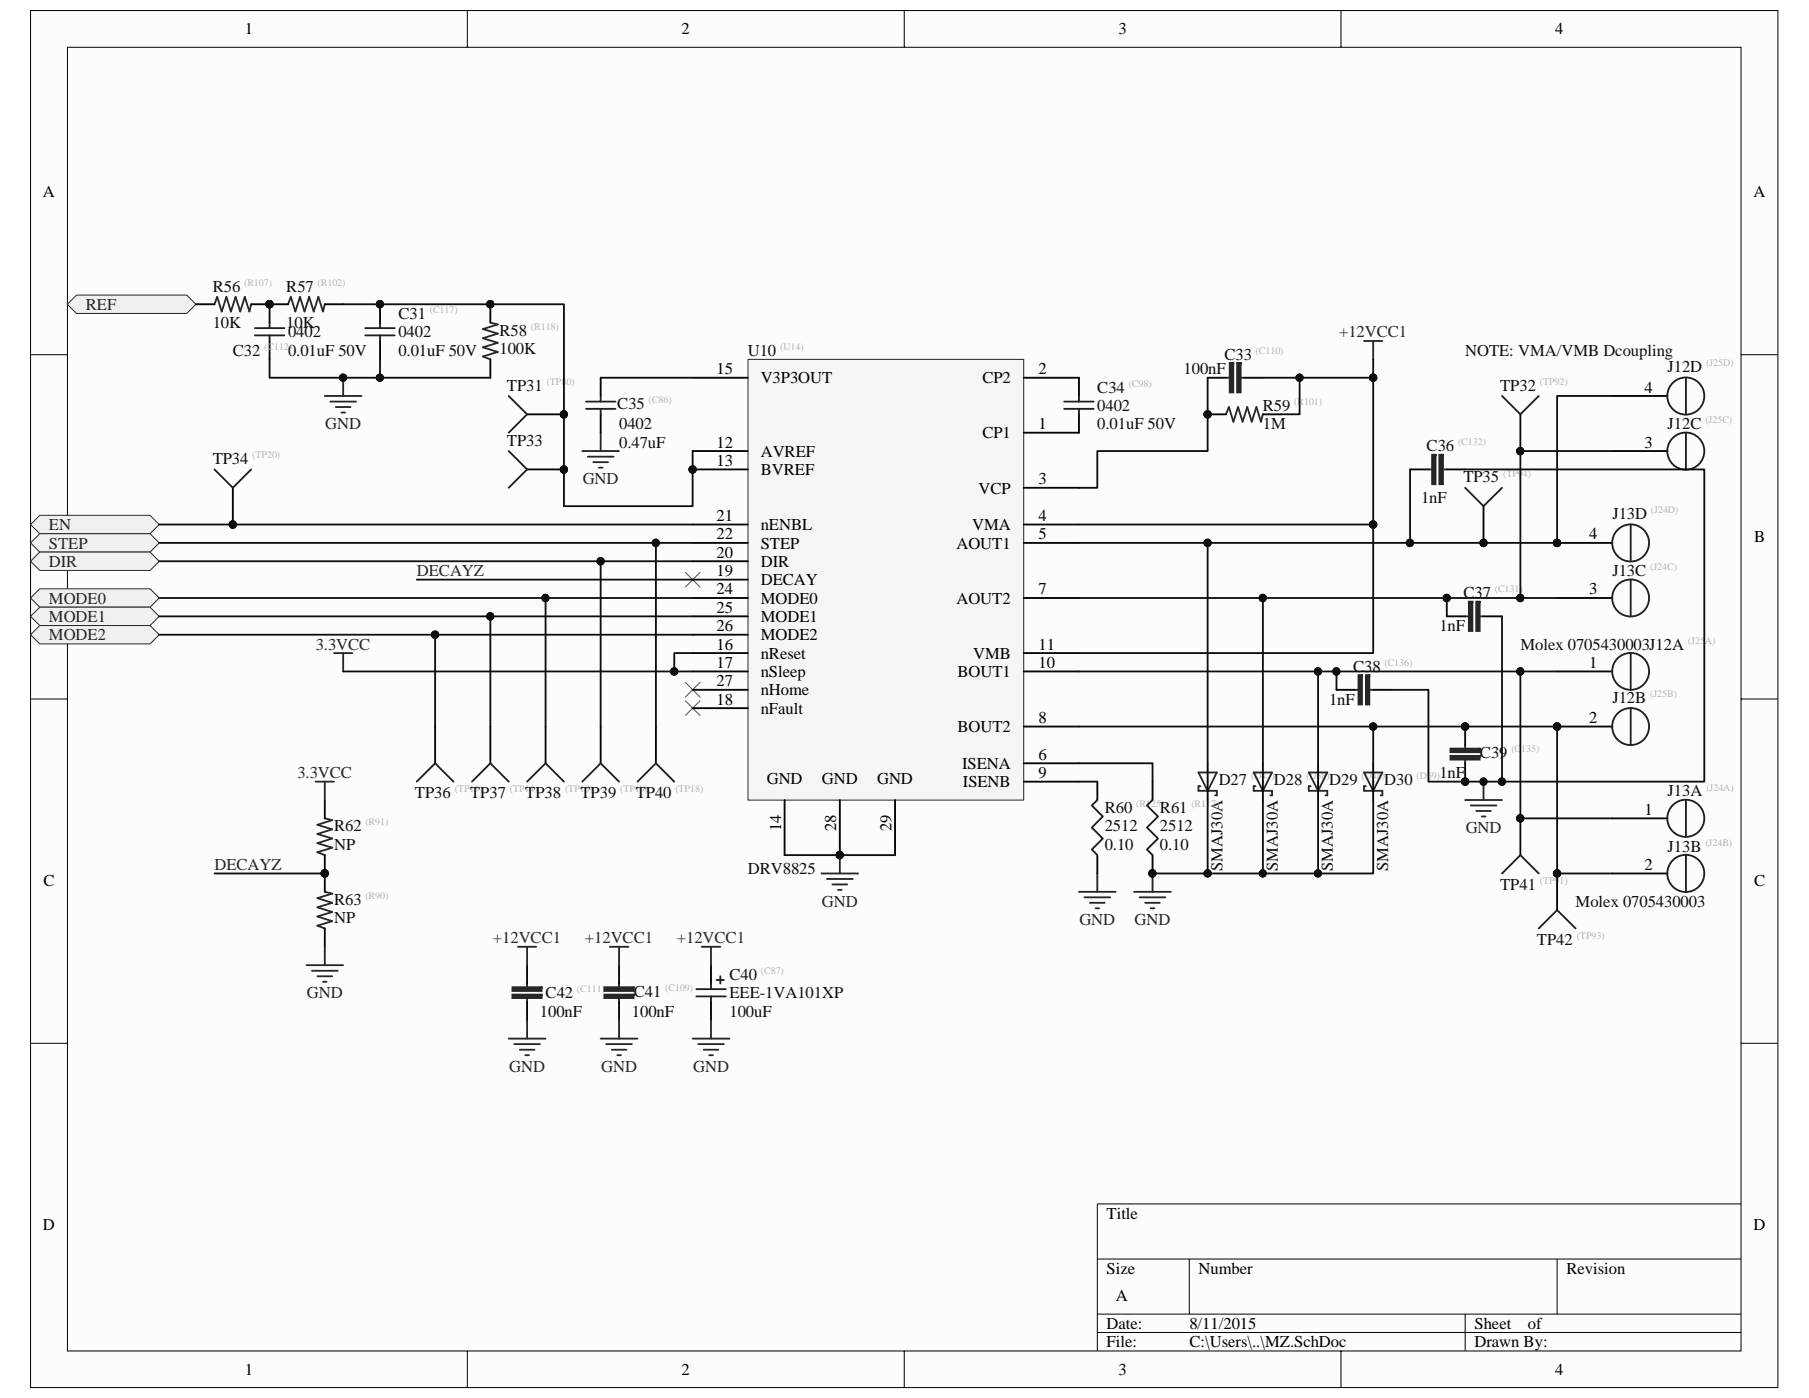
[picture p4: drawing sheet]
<svg xmlns="http://www.w3.org/2000/svg" width="279mm" height="216mm" viewBox="0 0 279 216" stroke-linecap="round" stroke-linejoin="round" font-family="sans-serif">
<path d="M4.7 1.7h269.9v212.6h-269.9z" fill="#fcfcfc"/>
<path d="M4.7 1.6h269.9v212.7h-269.9z" fill="none" stroke="#000" stroke-width=".15"/>
<path d="M10.4 7.3h258.5v201.3h-258.5z" fill="#fcfcfc"/>
<g fill="none" stroke="#000" stroke-width=".15">
<path d="M10.4 7.3h258.5v201.3h-258.5zM72.2 1.6v5.7M139.7 1.6v5.7M207.1 1.6v5.7M4.7 54.8h5.7M268.9 54.8h5.7M4.7 107.9h5.7M268.9 107.9h5.7M4.7 161.1h5.7M268.9 161.1h5.7M169.5 194.4h99.4M183.7 194.4v8.5"/>
<path d="M240.5 194.4v8.5M268.9 185.9h-99.4v22.7M72.2 208.6v5.7M139.7 208.6v5.7M169.5 202.9h99.4M169.5 205.8h99.4M207.1 208.6v5.7M226.3 202.9v5.7"/>
</g>
<g fill="none" stroke="#262626" stroke-width=".28">
<path d="M89.9 69.7h5.7M90.8 70.5h4M91.6 71.4h2.3M92.5 72.2h.6M92.8 66.8v2.9M51.6 100.9h2.8M53 100.9v2.8M126.9 134.9h5.6M127.7 135.7h4M128.6 136.6h2.3M129.4 137.4h.6M129.7 132.1v2.8"/>
<path d="M166.6 137.7h5.7M167.5 138.6h4M168.3 139.4h2.3M169.5 134.9v2.8M175.2 137.7h5.6M176 138.6h4M176.9 139.4h2.2M178 134.9v2.8M169.2 140.3h.6M177.7 140.3h.6"/>
</g>
<g fill="#0e0e0e" stroke="#0e0e0e" stroke-width=".15">
<circle cx="129.7" cy="132" r=".55"/>
<circle cx="240.5" cy="112.2" r=".57"/>
<circle cx="240.5" cy="83.8" r=".57"/>
<circle cx="178" cy="134.9" r=".56"/>
</g>
<path d="M240.5 92.4h8.5M240.5 83.8h8.5M240.5 103.7h8.5M240.5 112.2h8.5" fill="none" stroke="#000" stroke-width=".28"/>
<g fill="none" stroke="#1c1c1c" stroke-width=".28">
<path d="M251.9 81v5.7M251.9 89.5v5.7M251.9 100.9v5.6M251.9 109.4v5.6"/>
<circle cx="251.8" cy="83.8" r="2.86"/>
<circle cx="251.8" cy="92.3" r="2.85"/>
<circle cx="251.8" cy="112.2" r="2.85"/>
<circle cx="251.9" cy="103.7" r="2.85"/>
</g>
<path d="M105.9 88.4l2.2 2.3M108.1 88.4l-2.2 2.3M105.9 108.2l2.2 2.3M105.9 105.4l2.2 2.3M108.1 108.2l-2.2 2.3M108.1 105.4l-2.2 2.3" fill="none" stroke="#4c4c4c" stroke-width=".15"/>
<g fill="#f0f0f0" stroke="#262626" stroke-width=".15">
<path d="M10.4 47l1.4-1.4h17.1l1.4 1.4-1.4 1.4h-17.1z" fill-rule="evenodd"/>
<path d="M6.1 79.6h17.1l1.4 1.4-1.4 1.4h-17.1l-1.4-1.4z" fill-rule="evenodd"/>
<path d="M6.1 82.4h17.1l1.4 1.4-1.4 1.5h-17.1l-1.4-1.5z" fill-rule="evenodd"/>
<path d="M6.1 85.3h17.1l1.4 1.4-1.4 1.4h-17.1l-1.4-1.4z" fill-rule="evenodd"/>
<path d="M6.1 90.9h17.1l1.4 1.5-1.4 1.4h-17.1l-1.4-1.4z" fill-rule="evenodd"/>
<path d="M6.1 93.8h17.1l1.4 1.4-1.4 1.4h-17.1l-1.4-1.4z" fill-rule="evenodd"/>
<path d="M6.1 96.6h17.1l1.4 1.4-1.4 1.4h-17.1l-1.4-1.4z" fill-rule="evenodd"/>
</g>
<g fill="none" stroke="#262626" stroke-width=".28">
<path d="M189.4 58.3h.5M191.6 58.3h.6M210.7 52.7h2.8M212.1 52.7v2.8M195.1 64l-.3 1.1-.7-2.2-.8 2.2-.7-2.2-.7 2.2-.7-2.2-.7 2.2-.7-2.2-.4 1.1M220.6 72.5h.6M222.9 72.5h.6M226.3 95.2h.6M228.6 95.2h.5M185.1 119.3h2.8l-1.4 2.8zM193.6 119.3h2.9l-1.4 2.8zM202.1 119.3h2.9l-1.4 2.8z"/>
<path d="M209.3 106.5h.5M210.7 119.3h2.8l-1.4 2.8zM211.5 106.5h.6M226.3 115v.6M226.3 117.3v.6M185.4 121.4h-.3v.7h2.8v.7h-.2M193.9 121.4h-.3v.7h2.9v.7h-.3M202.4 121.4h-.3v.7h2.9v.7h-.3M211 121.4h-.3v.7h2.8v.7h-.3M226.3 123.5h5.7M227.2 124.4h3.9M228 125.2h2.3"/>
<path d="M228.9 126.1h.5M229.1 120.7v2.8"/>
</g>
<g fill="none" stroke="#000" stroke-width=".28">
<path d="M92.8 58.3v2.9M166.6 58.3v2.9M186.5 58.3h2.9M192.2 58.3h2.9M36 75.3v5.7M81.4 64h5.7M81.4 72.5h5.7M92.8 64v2.8M166.6 64v2.8M186.5 64h2.9M195.1 64h2.8M217.8 72.5h2.8"/>
<path d="M223.5 72.5h2.8M229.1 78.2v5.6M234.8 64v5.7M249 69.7h8.6M249 61.2h8.6M223.5 95.2h2.8M229.1 95.2h2.9M67.2 112.2v5.7M75.7 112.2v5.7M84.3 112.2v5.7M92.8 112.2v5.7M101.3 112.2v5.7"/>
<path d="M186.5 117.9v5.6M195.1 117.9v5.6M203.6 117.9v5.6M206.4 106.5h2.9M212.1 106.5h2.8M212.1 117.9v5.6M226.3 112.2v2.8M226.3 117.9v2.8M169.5 120.7v2.8M169.5 132.1v2.8M178 120.7v2.8M178 132.1v2.8"/>
<path d="M234.8 126.4v5.7M240.5 134.9v5.6M249 126.4h8.6M249 134.9h8.6"/>
</g>
<g fill="none" stroke="#1c1c1c" stroke-width=".28">
<path d="M260.4 58.3v5.7M33.1 72.5l2.9 2.8 2.8-2.8M78.6 61.2l2.8 2.8-2.8 2.8M78.6 69.7l2.8 2.8-2.8 2.8M90.5 63.1h4.6M90.5 62h4.6M92.8 61.2v.8M92.8 63.1v.9M164.4 63.1h4.5M164.4 62h4.5M166.6 61.2v.8M166.6 63.1v.9"/>
<path d="M226.3 75.3l2.8 2.9 2.9-2.9M232 61.2l2.8 2.8 2.9-2.8M260.4 66.8v5.7M70 120.7l-2.8-2.8-2.8 2.8M78.6 120.7l-2.9-2.8-2.8 2.8M87.1 120.7l-2.8-2.8-2.9 2.8M95.6 120.7l-2.8-2.8-2.9 2.8M104.1 120.7l-2.8-2.8-2.8 2.8M169.5 123.5l-.9 .9 1.7 1.7-1.7 1.7 1.7 1.7-1.7 1.7 .9 .9M178 123.5l-.9 .9 1.8 1.7-1.8 1.7 1.8 1.7-1.8 1.7 .9 .9M237.7 134.9l-2.9-2.8-2.8 2.8M260.4 123.5v5.7"/>
<path d="M260.4 132.1v5.6M243.4 143.4l-2.9-2.9-2.8 2.9"/>
<circle cx="260.4" cy="69.7" r="2.86"/>
<circle cx="260.4" cy="61.2" r="2.86"/>
<circle cx="260.4" cy="134.9" r="2.86"/>
<circle cx="260.4" cy="126.4" r="2.86"/>
</g>
<g fill="#0e0e0e" stroke="#0e0e0e" stroke-width=".15">
<circle cx="87.1" cy="64" r=".55"/>
<circle cx="35.9" cy="81" r=".56"/>
<circle cx="229.1" cy="120.7" r=".56"/>
<circle cx="186.5" cy="64" r=".56"/>
<circle cx="178" cy="134.9" r=".56"/>
<circle cx="87.1" cy="72.5" r=".55"/>
<circle cx="229.1" cy="83.8" r=".56"/>
<circle cx="234.8" cy="69.7" r=".55"/>
<circle cx="234.8" cy="126.4" r=".55"/>
<circle cx="240.5" cy="134.9" r=".56"/>
<circle cx="226.3" cy="120.7" r=".56"/>
<circle cx="226.3" cy="112.2" r=".57"/>
</g>
<g fill="#262626" stroke="#262626" stroke-width=".28">
<path d="M191.1 56v4.6h.5v-4.6z" fill-rule="evenodd"/>
<path d="M189.9 56v4.6h.6v-4.6z" fill-rule="evenodd"/>
<path d="M222.3 70.2v4.6h.6v-4.6z" fill-rule="evenodd"/>
<path d="M221.2 70.2v4.6h.5v-4.6z" fill-rule="evenodd"/>
<path d="M211 104.3v4.5h.5v-4.5z" fill-rule="evenodd"/>
<path d="M209.8 104.3v4.5h.6v-4.5z" fill-rule="evenodd"/>
<path d="M224 115.6v.6h4.5v-.6z" fill-rule="evenodd"/>
<path d="M224 116.7v.6h4.5v-.6z" fill-rule="evenodd"/>
<path d="M228 92.9v4.6h.5v-4.6z" fill-rule="evenodd"/>
<path d="M226.9 92.9v4.6h.5v-4.6z" fill-rule="evenodd"/>
</g>
<path d="M115.5 55.5h42.6v68.1h-42.6z" fill="#f5f5f5"/>
<path d="M115.5 55.5h42.6v68.1h-42.6z" fill="none" stroke="#262626" stroke-width=".15"/>
<g fill="none" stroke="#000" stroke-width=".28">
<path d="M30.3 47h2.8M38.8 47h5.7M41.6 47v2.8M41.6 52.7v2.8M50.2 47h2.8M58.7 47v2.8M58.7 52.7v2.8M75.7 47v2.8M75.7 55.5v2.8M107 58.3h8.5M158.1 58.3h8.5M107 69.7h8.5"/>
<path d="M107 72.5h8.5M158.1 66.8h8.5M158.1 75.3h8.5M107 81h8.5M107 83.8h8.5M107 92.4h8.5M107 89.5h8.5M107 86.7h8.5M107 95.2h8.5M107 98h8.5M158.1 81h8.5M158.1 83.8h8.5"/>
<path d="M158.1 92.4h8.5M107 103.7h8.5M107 100.9h8.5M107 109.4h8.5M107 106.5h8.5M158.1 117.9h8.5M158.1 112.2h8.5M158.1 103.7h8.5M158.1 100.9h8.5M50.2 123.5v2.9M50.2 132.1v5.6M121.2 123.5v8.6"/>
<path d="M129.7 123.5v8.6M138.2 123.5v8.6M158.1 120.7h8.5M50.2 143.4v2.8M81.4 149.1v2.8M81.4 154.7v2.9M95.6 149.1v2.8M95.6 154.7v2.9M109.8 149.1v2.8M109.8 154.7v2.9"/>
</g>
<g fill="#0e0e0e" stroke="#0e0e0e" stroke-width=".15">
<circle cx="107" cy="72.5" r=".56"/>
<circle cx="129.7" cy="132" r=".55"/>
<circle cx="50.1" cy="134.9" r=".55"/>
<circle cx="200.7" cy="58.3" r=".56"/>
<circle cx="212.1" cy="58.3" r=".56"/>
<circle cx="212.1" cy="81" r=".57"/>
<circle cx="67.2" cy="98" r=".57"/>
<circle cx="75.7" cy="95.2" r=".56"/>
<circle cx="84.2" cy="92.4" r=".56"/>
<circle cx="92.8" cy="86.7" r=".57"/>
<circle cx="101.3" cy="83.8" r=".56"/>
<circle cx="104.1" cy="103.7" r=".57"/>
<circle cx="223.4" cy="92.4" r=".57"/>
<circle cx="206.4" cy="103.7" r=".56"/>
<circle cx="217.7" cy="83.8" r=".56"/>
<circle cx="212.1" cy="112.2" r=".57"/>
<circle cx="203.5" cy="103.7" r=".56"/>
<circle cx="195" cy="92.4" r=".56"/>
<circle cx="186.5" cy="83.8" r=".57"/>
<circle cx="203.6" cy="134.9" r=".56"/>
<circle cx="195" cy="134.9" r=".55"/>
<circle cx="186.5" cy="134.9" r=".56"/>
<circle cx="178" cy="134.9" r=".56"/>
<circle cx="232" cy="120.7" r=".56"/>
<circle cx="234.8" cy="69.7" r=".55"/>
<circle cx="234.8" cy="92.4" r=".56"/>
<circle cx="234.8" cy="126.4" r=".55"/>
<circle cx="234.8" cy="103.7" r=".56"/>
<circle cx="35.9" cy="81" r=".56"/>
<circle cx="226.3" cy="112.2" r=".57"/>
<circle cx="240.5" cy="112.2" r=".57"/>
<circle cx="240.5" cy="134.9" r=".56"/>
<circle cx="229.1" cy="83.8" r=".56"/>
<circle cx="240.5" cy="83.8" r=".57"/>
<circle cx="186.5" cy="64" r=".56"/>
<circle cx="229.1" cy="120.7" r=".56"/>
<circle cx="226.3" cy="120.7" r=".56"/>
<circle cx="53" cy="58.3" r=".56"/>
<circle cx="41.6" cy="47" r=".56"/>
<circle cx="58.7" cy="47" r=".56"/>
<circle cx="75.7" cy="47" r=".55"/>
<circle cx="58.7" cy="58.3" r=".56"/>
<circle cx="87.1" cy="64" r=".55"/>
<circle cx="87.1" cy="72.5" r=".55"/>
</g>
<g fill="none" stroke="#262626" stroke-width=".28">
<path d="M33.1 47l.4-1.2 .7 2.3 .8-2.3 .7 2.3 .7-2.3 .7 2.3 .7-2.3 .7 2.3 .3-1.1M44.5 47l.4-1.2 .7 2.3 .7-2.3 .7 2.3 .8-2.3 .7 2.3 .7-2.3 .7 2.3 .3-1.1M53 58.3v2.9M75.7 49.8l1.2 .3-2.3 .7 2.3 .7-2.3 .7 2.3 .7-2.3 .7 2.3 .8-2.3 .7 1.1 .4M50.2 61.2h5.6M51 62h4M51.9 62.9h2.2M52.7 63.7h.6M48.7 120.7h2.9M50.2 126.4l1.1 .3-2.3 .7 2.3 .7-2.3 .7 2.3 .7-2.3 .7 2.3 .7-2.3 .7 1.2 .5M50.2 137.7l1.1 .3-2.3 .7 2.3 .7-2.3 .7 2.3 .7-2.3 .7 2.3 .8-2.3 .7 1.2 .4M50.2 120.7v2.8"/>
<path d="M47.3 149.1h5.7M48.2 149.9h4M49 150.8h2.3M49.9 151.6h.5M50.2 146.2v2.9M80 146.2h2.8M81.4 146.2v2.9M81.4 151.9v.6M81.4 154.2v.5M81.4 157.6v2.8M94.2 146.2h2.8M95.6 146.2v2.9"/>
<path d="M95.6 151.9v.6M95.6 154.2v.5M95.6 157.6v2.8M108.4 146.2h2.9M109.8 146.2v2.9M109.8 157.6v2.8M78.6 160.4h5.7M79.4 161.2h4M80.3 162.1h2.3M81.1 163h.6M92.8 160.4h5.7M93.6 161.2h4"/>
<path d="M94.5 162.1h2.3M95.3 163h.6M107 160.4h5.7M107.8 161.2h4M108.7 162.1h2.3M109.5 163h.6"/>
</g>
<g fill="#262626" stroke="#262626" stroke-width=".28">
<path d="M79.1 153.6v.5h4.6v-.5z" fill-rule="evenodd"/>
<path d="M79.1 152.5v.5h4.6v-.5z" fill-rule="evenodd"/>
<path d="M93.3 153.6v.5h4.6v-.5z" fill-rule="evenodd"/>
<path d="M93.3 152.5v.5h4.6v-.5z" fill-rule="evenodd"/>
</g>
<g fill="none" stroke="#0e0e0e" stroke-width=".28">
<path d="M41.6 55.5v2.8h34.1M53 47h34.1v31.2h19.9v-8.5M58.7 55.5v2.8M92.8 58.3h14.2M186.5 58.3v11.4h-17v5.6h-2.9M195.1 58.3h17M200.7 58.3v5.7h-2.8M212.1 55.5v25.5M217.8 72.5v11.3M226.3 72.5h36.9v48.2h-42.6v-14.2h-5.7M249 61.2h-8.5v22.6h-73.9M249 69.7h-14.2v22.7"/>
<path d="M24.6 98h82.4M24.6 86.7h82.4M24.6 81h82.4M24.6 95.2h82.4M24.6 92.4h82.4M24.6 83.8h82.4M64.4 89.5h42.6M67.2 98v14.2M75.7 95.2v17M84.3 92.4v19.8M92.8 86.7v25.5M101.3 83.8v28.4"/>
<path d="M166.6 81h45.5M166.6 92.4h73.9M186.5 83.8v34.1M195.1 92.4v25.5M212.1 81v19.9h-45.5M223.5 92.4v2.8M232 95.2v25.5M53 103.7h54M107 100.9h-2.9v2.8M166.6 103.7h73.9M166.6 117.9h11.4v2.8M166.6 112.2h73.9v22.7h8.5"/>
<path d="M203.6 103.7v14.2M206.4 103.7v2.8M212.1 112.2v5.7M234.8 103.7v22.7h14.2M33.1 134.9h17.1M121.2 132.1h17M166.6 120.7h2.9M178 134.9h8.5M186.5 123.5v11.4h25.6v-11.4M195.1 123.5v11.4M203.6 123.5v11.4"/>
</g>
<g fill="none" stroke="#1c1c1c" stroke-width=".28">
<path d="M39.4 50.7h4.5M39.4 51.8h4.5M41.6 49.8v.9M41.6 51.8v.9M56.4 51.8h4.6M56.4 50.7h4.6M58.7 49.8v.9M58.7 51.8v.9M107.5 152.8h4.6M107.5 153.9h4.6M109.8 151.9v.9M109.8 153.9v.8"/>
<path d="M110.7 151.3h1.1M111.3 150.8v1.1"/>
</g>
<g font-size="2.6">
<text x="37.8" y="5.3">1</text>
<text x="105.3" y="5.3">2</text>
<text x="172.8" y="5.3">3</text>
<text x="240.2" y="5.3">4</text>
<text x="6.6" y="30.5">A</text>
<text x="270.8" y="30.5">A</text>
<text x="110.7" y="57.8">15</text>
<text x="117.5" y="59.2">V3P3OUT</text>
<text x="151.7" y="59.2">CP2</text>
<text x="160.4" y="57.8">2</text>
<text x="254" y="60.6">4</text>
<text x="110.7" y="69.1">12</text>
<text x="110.7" y="72">13</text>
<text x="117.5" y="70.5">AVREF</text>
<text x="151.7" y="67.7">CP1</text>
<text x="160.4" y="66.3">1</text>
<text x="254" y="69.1">3</text>
<text x="117.5" y="73.4">BVREF</text>
<text x="151.2" y="76.2">VCP</text>
<text x="160.4" y="74.8">3</text>
<text x="6.7" y="83.7">B</text>
<text x="110.7" y="80.5">21</text>
<text x="110.7" y="83.3">22</text>
<text x="117.5" y="81.9">nENBL</text>
<text x="150.2" y="81.9">VMA</text>
<text x="160.4" y="83.3">5</text>
<text x="160.4" y="80.5">4</text>
<text x="245.5" y="83.3">4</text>
<text x="270.9" y="83.7">B</text>
<text x="110.7" y="89">19</text>
<text x="110.7" y="86.1">20</text>
<text x="117.5" y="87.5">DIR</text>
<text x="117.5" y="84.7">STEP</text>
<text x="147.7" y="84.7">AOUT1</text>
<text x="110.7" y="91.8">24</text>
<text x="110.7" y="94.6">25</text>
<text x="117.5" y="90.4">DECAY</text>
<text x="117.5" y="93.2">MODE0</text>
<text x="147.7" y="93.2">AOUT2</text>
<text x="160.4" y="91.8">7</text>
<text x="245.5" y="91.8">3</text>
<text x="110.7" y="100.3">16</text>
<text x="110.7" y="97.5">26</text>
<text x="117.5" y="101.7">nReset</text>
<text x="117.5" y="96.1">MODE1</text>
<text x="117.5" y="98.9">MODE2</text>
<text x="150.3" y="101.7">VMB</text>
<text x="160.4" y="100.3">11</text>
<text x="110.7" y="103.1">17</text>
<text x="110.7" y="106">27</text>
<text x="117.5" y="104.6">nSleep</text>
<text x="117.5" y="107.4">nHome</text>
<text x="147.9" y="104.6">BOUT1</text>
<text x="160.4" y="103.1">10</text>
<text x="245.5" y="103.1">1</text>
<text x="110.7" y="108.8">18</text>
<text x="117.5" y="110.2">nFault</text>
<text x="147.9" y="113.1">BOUT2</text>
<text x="160.4" y="111.7">8</text>
<text x="245.5" y="111.7">2</text>
<text x="148.6" y="118.7">ISENA</text>
<text x="160.4" y="117.3">6</text>
<text x="118.4" y="121">GND</text>
<text x="126.9" y="121">GND</text>
<text x="135.5" y="121">GND</text>
<text x="148.7" y="121.6">ISENB</text>
<text x="160.4" y="120.2">9</text>
<text x="254" y="125.8">1</text>
<text x="120.6" y="128.4" transform="rotate(-90 120.6 128.4)">14</text>
<text x="129.2" y="128.4" transform="rotate(-90 129.2 128.4)">28</text>
<text x="137.7" y="128.4" transform="rotate(-90 137.7 128.4)">29</text>
<text x="6.7" y="136.8">C</text>
<text x="254" y="134.3">2</text>
<text x="270.9" y="136.8">C</text>
<text x="6.6" y="190">D</text>
<text x="170.9" y="188.2">Title</text>
<text x="270.8" y="190">D</text>
<text x="170.9" y="196.7">Size</text>
<text x="185.1" y="196.7">Number</text>
<text x="241.9" y="196.7">Revision</text>
<text x="172.3" y="201">A</text>
<text x="170.9" y="205.2">Date:</text>
<text x="170.9" y="208.1">File:</text>
<text x="183.7" y="208.1">C:\Users\..\MZ.SchDoc</text>
<text x="183.7" y="205.2">8/11/2015</text>
<text x="227.7" y="208.1">Drawn By:</text>
<text x="227.7" y="205.2">Sheet</text>
<text x="236" y="205.2">of</text>
<text x="37.8" y="212.3">1</text>
<text x="105.3" y="212.3">2</text>
<text x="172.8" y="212.3">3</text>
<text x="240.2" y="212.3">4</text>
</g>
<g font-size="2.6" fill="#262626">
<text x="13.3" y="47.9">REF</text>
<text x="206.8" y="52.1">+12VCC1</text>
<text x="50.2" y="66.3">GND</text>
<text x="90" y="74.8">GND</text>
<text x="7.6" y="81.9">EN</text>
<text x="7.6" y="84.7">STEP</text>
<text x="7.6" y="87.5">DIR</text>
<text x="64.4" y="89">DECAYZ</text>
<text x="7.6" y="93.2">MODE0</text>
<text x="7.6" y="96.1">MODE1</text>
<text x="7.6" y="98.9">MODE2</text>
<text x="48.8" y="100.3">3.3VCC</text>
<text x="45.9" y="120.2">3.3VCC</text>
<text x="226.4" y="128.7">GND</text>
<text x="33.1" y="134.3">DECAYZ</text>
<text x="126.9" y="140">GND</text>
<text x="166.7" y="142.9">GND</text>
<text x="175.2" y="142.9">GND</text>
<text x="76.1" y="145.7">+12VCC1</text>
<text x="90.3" y="145.7">+12VCC1</text>
<text x="104.5" y="145.7">+12VCC1</text>
<text x="47.4" y="154.2">GND</text>
<text x="78.7" y="165.5">GND</text>
<text x="92.9" y="165.5">GND</text>
<text x="107.1" y="165.5">GND</text>
</g>
<g font-size="2.6" fill="#0e0e0e">
<text x="32.9" y="45">R56</text>
<text x="44.2" y="45">R57</text>
<text x="32.9" y="50.7">10K</text>
<text x="44.2" y="50.7">10K</text>
<text x="44.5" y="52.1">0402</text>
<text x="61.5" y="52.1">0402</text>
<text x="61.5" y="49.3">C31</text>
<text x="77.2" y="51.8">R58</text>
<text x="36" y="54.9">C32</text>
<text x="44.5" y="54.9">0.01uF 50V</text>
<text x="61.5" y="54.9">0.01uF 50V</text>
<text x="77.2" y="54.7">100K</text>
<text x="115.5" y="54.9">U10</text>
<text x="182.8" y="57.8">100nF</text>
<text x="189.1" y="55.5">C33</text>
<text x="226.3" y="54.9">NOTE: VMA/VMB Dcoupling</text>
<text x="257.5" y="57.5">J12D</text>
<text x="78.3" y="60.3">TP31</text>
<text x="95.3" y="63.2">C35</text>
<text x="169.5" y="63.5">0402</text>
<text x="169.5" y="60.6">C34</text>
<text x="195.1" y="63.5">R59</text>
<text x="231.7" y="60.3">TP32</text>
<text x="32.9" y="71.7">TP34</text>
<text x="78.3" y="68.8">TP33</text>
<text x="95.6" y="66.3">0402</text>
<text x="95.6" y="69.1">0.47uF</text>
<text x="169.5" y="66.3">0.01uF 50V</text>
<text x="195.1" y="66.3">1M</text>
<text x="220.3" y="69.7">C36</text>
<text x="257.6" y="66.3">J12C</text>
<text x="219.5" y="77.6">1nF</text>
<text x="226" y="74.5">TP35</text>
<text x="249" y="80.2">J13D</text>
<text x="249" y="89">J13C</text>
<text x="226" y="92.4">C37</text>
<text x="222.3" y="97.5">1nF</text>
<text x="234.8" y="100.3">Molex 0705430003J12A</text>
<text x="209" y="103.7">C38</text>
<text x="205.3" y="108.8">1nF</text>
<text x="249" y="108.5">J12B</text>
<text x="228.6" y="117.1">C39</text>
<text x="64.1" y="123.3">TP36</text>
<text x="72.6" y="123.3">TP37</text>
<text x="81.1" y="123.3">TP38</text>
<text x="89.7" y="123.3">TP39</text>
<text x="98.2" y="123.3">TP40</text>
<text x="170.6" y="125.6">R60</text>
<text x="179.2" y="125.6">R61</text>
<text x="188.2" y="121.3">D27</text>
<text x="196.8" y="121.3">D28</text>
<text x="205.3" y="121.3">D29</text>
<text x="213.8" y="121.3">D30</text>
<text x="222.3" y="120.2">1nF</text>
<text x="257.6" y="123">J13A</text>
<text x="51.6" y="131.2">NP</text>
<text x="51.6" y="128.4">R62</text>
<text x="170.6" y="131.2">0.10</text>
<text x="170.6" y="128.4">2512</text>
<text x="179.2" y="131.2">0.10</text>
<text x="179.2" y="128.4">2512</text>
<text x="257.6" y="131.5">J13B</text>
<text x="115.5" y="134.9">DRV8825</text>
<text x="188.8" y="134.5" transform="rotate(-90 188.8 134.5)">SMAJ30A</text>
<text x="197.3" y="134.5" transform="rotate(-90 197.3 134.5)">SMAJ30A</text>
<text x="205.9" y="134.5" transform="rotate(-90 205.9 134.5)">SMAJ30A</text>
<text x="214.4" y="134.5" transform="rotate(-90 214.4 134.5)">SMAJ30A</text>
<text x="231.7" y="137.5">TP41</text>
<text x="51.6" y="142.6">NP</text>
<text x="51.6" y="139.7">R63</text>
<text x="243.4" y="140">Molex 0705430003</text>
<text x="237.4" y="146">TP42</text>
<text x="84.3" y="154.2">C42</text>
<text x="97.9" y="153.9">C41</text>
<text x="112.7" y="151.4">C40</text>
<text x="112.7" y="154.2">EEE-1VA101XP</text>
<text x="83.4" y="157">100nF</text>
<text x="97.6" y="157">100nF</text>
<text x="112.7" y="157">100uF</text>
</g>
<g font-size="1.5" fill="#b4b4b4">
<text x="37.7" y="44.1">(R107)</text>
<text x="49" y="44.1">(R102)</text>
<text x="66.4" y="48.4">(C117)</text>
<text x="82" y="50.9">(R118)</text>
<text x="40.8" y="54">(C112)</text>
<text x="84.4" y="59.4">(TP80)</text>
<text x="120.5" y="54">(U14)</text>
<text x="174.3" y="59.7">(C98)</text>
<text x="193.9" y="54.6">(C110)</text>
<text x="237.8" y="59.4">(TP92)</text>
<text x="263.5" y="56.6">(J25D)</text>
<text x="100.2" y="62.3">(C86)</text>
<text x="199.9" y="62.5">(R101)</text>
<text x="263.4" y="65.4">(J25C)</text>
<text x="39" y="70.8">(TP20)</text>
<text x="225.2" y="68.8">(C132)</text>
<text x="232.2" y="73.6">(TP94)</text>
<text x="255" y="79.3">(J24D)</text>
<text x="254.9" y="88.1">(J24C)</text>
<text x="230.9" y="91.5">(C131)</text>
<text x="260.7" y="99.4">(J25A)</text>
<text x="213.8" y="102.8">(C136)</text>
<text x="254.9" y="107.6">(J25B)</text>
<text x="233.4" y="116.1">(C135)</text>
<text x="70.2" y="122.4">(TP15)</text>
<text x="78.7" y="122.4">(TP14)</text>
<text x="87.3" y="122.4">(TP13)</text>
<text x="95.8" y="122.4">(TP19)</text>
<text x="104.3" y="122.4">(TP18)</text>
<text x="175.5" y="124.6">(R125)</text>
<text x="184" y="124.6">(R117)</text>
<text x="193.2" y="120.4">(D47)</text>
<text x="201.7" y="120.4">(D58)</text>
<text x="210.3" y="120.4">(D48)</text>
<text x="218.8" y="120.4">(D59)</text>
<text x="263.5" y="122.1">(J24A)</text>
<text x="56.4" y="127.5">(R91)</text>
<text x="263.4" y="130.6">(J24B)</text>
<text x="237.8" y="136.5">(TP91)</text>
<text x="56.4" y="138.8">(R90)</text>
<text x="243.5" y="145.1">(TP93)</text>
<text x="89.1" y="153.3">(C111)</text>
<text x="102.7" y="153">(C109)</text>
<text x="117.5" y="150.5">(C87)</text>
</g>
</svg>
